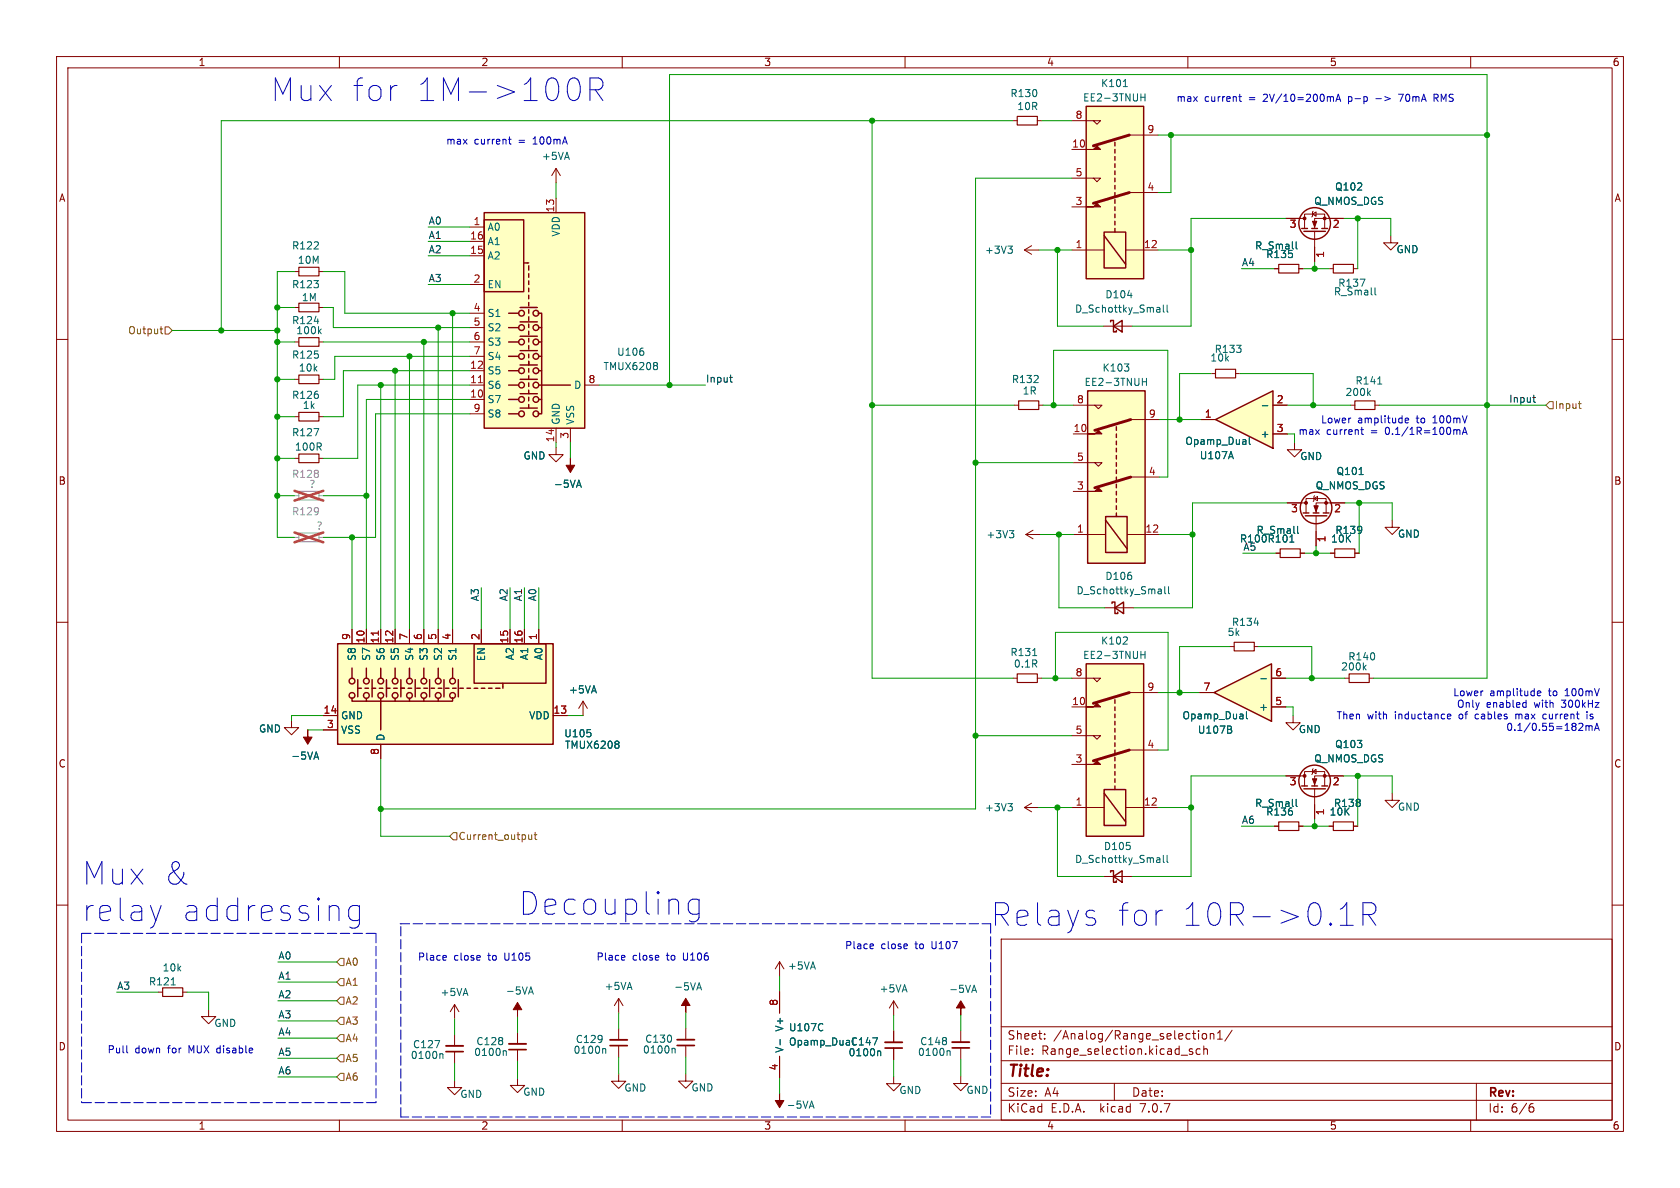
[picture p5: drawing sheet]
<svg xmlns="http://www.w3.org/2000/svg" width="297mm" height="210mm" viewBox="0 0 297 210" stroke-linecap="round" stroke-linejoin="round" font-family="sans-serif">
<g fill="none" stroke="#840000" stroke-width=".18">
<path d="M10 10h277v190h-277zM12 12h273v186h-273zM60 10v2M110 10v2M160 10v2M210 10v2M260 10v2M98.3 29.8l-.8 1.2M98.3 29.8v2.5M98.3 29.8l.8 1.2M179.1 21.3h.7M183.4 21.3h.7"/>
<path d="M189.5 31.5h5.1l-.7 .6-.6-.6M189.5 21.3h5.1l-.7 .7-.6-.7M189.5 26.4h2.5M189.5 36.6h2.5M199.6 34h5.1M199.6 23.9h5.1M227.3 38.6h3.3M232 37.8l.7-.3v.7zM232.2 37.3l-.2 .2v.7l-.1 .2M237.5 38.6h-5.1v1.8M10 60h2M189.5 44.2h5.7"/>
<path d="M195.1 57.7h5.1M199 44.2h5.7M225.3 47.5h.8M229.6 47.5h.8M230.6 40.4v-2.6h3.6v2.6M232.4 40.9v5.3M234.9 47.5h.8M239.3 47.5h.7M245.9 41.7v1.2h1.2l-1.2 1.3-1.3-1.3h1.3M285 60h2M179.3 71.6h.8M183.6 71.6h.8"/>
<path d="M189.7 71.6h5.1l-.6 .7-.7-.7M189.7 76.7h2.6M199.9 74.2h5.1M238.8 71.6h.7M243.1 71.6h.7M181.4 94.5h2.5M181.4 94.5l1.2 .8M182.6 93.7l-1.2 .8M189.7 81.8h5.1l-.6 .6-.7-.6M189.7 94.5h5.8M189.7 86.9h2.6M199.3 94.5h5.7"/>
<path d="M199.9 84.3h5.1M227.6 88.9h3.3M230.9 90.7v-2.6h3.5v2.6M232.3 88.1l.6-.3v.7zM232.4 87.6l-.1 .2v.7l-.1 .1M232.7 91.2v5.3M237.7 88.9h-5v1.8M10 110h2M179.1 119.9h.7M183.4 119.9h.7M189.5 119.9h5.1l-.7 .6-.6-.6M195.3 107.4h5.1"/>
<path d="M285 110h2M189.5 130h5.1l-.7 .7-.6-.7M189.5 125h2.5M189.5 135.1h2.5M199.6 132.6h5.1M199.6 122.4h5.1M227.3 137.2h3.3M228.6 126.5v1.3h1.3l-1.3 1.2-1.3-1.2h1.3M230.6 138.9v-2.5h3.6v2.5M232 136.4l.7-.4v.8zM232.2 135.9l-.2 .1v.8l-.1 .1M232.4 139.4v5.4"/>
<path d="M237.5 137.2h-5.1v1.7M10 160h2M181.1 142.7l1.3 .8M181.1 142.7h2.5M182.4 142l-1.3 .7M189.5 142.7h5.7M199 142.7h5.7M285 160h2M177 166h108v32h-108zM60 198v2M80.4 191v1.3h1.2l-1.2 1.2-1.3-1.2h1.3M91.5 190.6v1.3h1.3l-1.3 1.2-1.3-1.2h1.3"/>
<path d="M109.4 189.9v1.2h1.2l-1.2 1.3-1.3-1.3h1.3M110 198v2M121.2 189.8v1.3h1.3l-1.3 1.3-1.2-1.3h1.2M121.2 181.8v2M121.2 184.8v2M160 198v2M169.8 182.2v2M169.8 185.2v2.1M177 194.5h108M177 191.5h108M177 187.5h108M177 181.5h108"/>
<path d="M182.5 186.3v.1M182.5 185.5v.1M184.7 183.6v.1M184.7 182.8v.1M197 191.5v3M210 198v2M210.8 185.5l-.3-.1-.3 .2 .1 .2 .5 .2v.3h-.6M212.2 185.5l-.5-.1-.2 .3v.4l.1 .2h.6M212.6 182.8l.2-.1 .4 .1 .1 .6-.1 .2-.4 .1-.2-.1zM212.8 185.5l.2-.1 .4 .1 .1 .9M212.8 184.9v1.5M214 182.8l.2-.1 .3 .1 .1 .9"/>
<path d="M214 182.7v1M215.2 183.7h.9M215.2 182.6l.5-.4v1.5M217.8 182.1l-1.3 2M260 198v2M261 191.5v6.5M270.6 195.7h.3l.3 .3-.1 .5-.5 .1M271 195.1l-.4 .1"/>
</g>
<g fill="none" stroke="#840000" stroke-width=".25">
<path d="M192 18.8h10.2v30.5h-10.2zM197.1 25.1v.7M197.1 26.4v.7M197.1 27.7v.6M197.1 29v.6M197.1 30.2v.7M197.1 31.5v.6M197.1 32.8v.6M197.1 34v.7M197.1 35.3v.6M197.1 36.6v.6M197.1 37.8v.7"/>
<path d="M197.1 39.1v.7M195.2 41h3.8v6.4h-3.8zM195.2 41.7l3.8 5M196.3 56.9v-.3h.5v2.1h.6v-.3M196.8 57.7l1.6-1.1v2.1zM197.1 40.4v.6M230.1 40.4h1M230.5 40.9h3.8M231.9 40.4h1M233.7 40.4h1M192.3 69.1h10.1v30.5h-10.1zM197.4 75.4v.7"/>
<path d="M197.4 76.7v.6M197.4 78v.6M197.4 79.2v.7M195.5 91.3h3.8v6.4h-3.8zM195.5 91.9l3.8 5.1M197.4 80.5v.7M197.4 81.8v.6M197.4 83.1v.6M197.4 84.3v.7M197.4 85.6v.6M197.4 86.9v.6M197.4 88.1v.7"/>
<path d="M197.4 89.4v.6M197.4 90.7v.6M230.4 90.7h1M230.8 91.2h3.8M232.2 90.7h1M233.9 90.7h1M192 117.3h10.2v30.5h-10.2zM196.6 106.7v-.3h.5v2.1h.5v-.3M197.1 107.4l1.5-1v2.1zM195.2 139.6h3.8v6.3h-3.8zM197.1 123.7v.6M197.1 125v.6"/>
<path d="M197.1 126.2v.7M197.1 127.5v.6M197.1 128.8v.6M197.1 130v.7M197.1 131.3v.7M197.1 132.6v.6M197.1 133.9v.6M197.1 135.1v.7M197.1 136.4v.6M197.1 137.7v.6M197.1 138.9v.7M230.1 138.9h1"/>
<path d="M230.5 139.4h3.8M231.9 138.9h1M233.7 138.9h1M195.2 140.2l3.8 5.1"/>
<circle cx="232.4" cy="39.5" r="2.79"/>
<circle cx="232.7" cy="89.8" r="2.79"/>
<circle cx="232.4" cy="138" r="2.79"/>
</g>
<g fill="none" stroke="#006464" stroke-width=".18">
<path d="M198.6 15.3h.7M201.7 16.6v1.3M201.7 17.2h.7M202.4 16.6v1.3M199.3 52.2h.8M204.9 54.3l.2 .2v.7M205.1 55.1l-.5 .1M205.1 54.6l-.5 .1M205.7 53.9v1.1l.1 .2M206.3 53.9v1.1l.2 .2M229.1 42.7v1.1l.2 .2M240.5 49.3h.8l-.5 1.3"/>
<path d="M243.1 50.9v1.1l.2 .1M198.8 64.3h.8l-.5 .5M199.4 64.9l.2 .2-.2 .4M202 66.9v1.2M202 67.5h.7M202.7 66.9v1.2M241.9 69.4l.4 .5M242.3 69.1l-.5 .5M243.6 67.9h.7M178.4 93.8h.8l-.4 .5M179 94.3l.2 .2v.3l-.2 .3M240.3 83.9h.7"/>
<path d="M182.6 115.9h.7M199.2 112.7l.1 .1v.3l-.8 .8h.8M201.7 115.1v1.3M201.7 115.7h.7M202.4 115.1v1.3M205.1 104.1l.2 .2v.7M205.3 104.9l-.4 .1M205.3 104.4l-.4 .1M205.9 103.7v1.1l.2 .2M206.6 103.7v1.1l.2 .2M178.2 142.1h.8l-.5 .4M178.7 142.5l.3 .3v.3l-.3 .2"/>
<path d="M93.6 175.4h.6M93.9 174.5l.4 1.2M171.9 175.1h.6M172.2 174.2l.4 1.2M118.9 185.4h.4l.1 .8M167.5 185.8h.4l.1 .8"/>
</g>
<path d="M119.7 183.8h3.1M168.3 184.2h3.1" fill="none" stroke="#840000" stroke-width=".33"/>
<path d="M119.7 184.8h3.1M168.3 185.2h3.1" fill="none" stroke="#840000" stroke-width=".3"/>
<path d="M179.8 20.6h3.6v1.5h-3.6zM226.1 46.7h3.5v1.6h-3.5zM235.7 46.7h3.6v1.6h-3.6zM180.1 70.9h3.5v1.5h-3.5zM239.5 70.9h3.6v1.5h-3.6zM179.8 119.1h3.6v1.6h-3.6z" fill="none" stroke="#840000" stroke-width=".2"/>
<g fill="#ffffc2" stroke="#ffffc2" stroke-width=".18">
<path d="M192.3 69.1h10.1v30.5h-10.1z"/>
<path d="M192 18.8h10.2v30.5h-10.2z"/>
<path d="M192 117.3h10.2v30.5h-10.2z"/>
</g>
<path d="M199.6 34l-6.3 1.9M199.6 23.9l-6.3 1.9M199.9 74.2l-6.4 1.9M199.9 84.3l-6.4 1.9M199.6 132.6l-6.3 1.9M199.6 122.4l-6.3 1.9" fill="none" stroke="#840000" stroke-width=".51"/>
<g fill="#840000" stroke="#840000" stroke-width=".18">
<path d="M192.3 86.9h1.2l.7-.7 .6 .7z"/>
<path d="M192.3 76.7h1.2l.7-.6 .6 .6z"/>
<path d="M192 36.6h1.3l.6-.7 .7 .7z"/>
<path d="M192 26.4h1.3l.6-.6 .7 .6z"/>
<path d="M91.5 177.2l.8 1.3h-.8v1.3v-1.3h-.8z"/>
<path d="M232.3 89.4h.7l-.3 1z"/>
<path d="M232 39.1h.8l-.4 1z"/>
<path d="M192 135.1h1.3l.6-.6 .7 .6z"/>
<path d="M192 125h1.3l.6-.7 .7 .7z"/>
<path d="M232 137.7h.8l-.4 1z"/>
<path d="M169.8 176.9l.8 1.3h-.8v1.3v-1.3h-.7z"/>
<circle cx="234.4" cy="88.9" r=".25"/>
<circle cx="230.9" cy="88.9" r=".25"/>
<circle cx="234.2" cy="38.6" r=".25"/>
<circle cx="230.6" cy="38.6" r=".25"/>
<circle cx="234.2" cy="137.2" r=".25"/>
<circle cx="230.6" cy="137.2" r=".25"/>
</g>
<path d="M214.6 122.4l10.2-5.1v10.2z" fill="#ffffc2"/>
<path d="M214.6 122.4l10.2-5.1v10.2z" fill="none" stroke="#840000" stroke-width=".25"/>
<g fill="none" stroke="#840000" stroke-width=".18">
<path d="M224.8 119.9h2.5M212.1 122.4h2.5M224.8 125h2.5M246.1 140.2v1.3h1.3l-1.3 1.2-1.2-1.2h1.2M28 175.4h.8M32.3 175.4h.8M36.9 178.4v1.3h1.3l-1.3 1.3-1.3-1.3h1.3M109.4 176.5l-.8 1.3M109.4 176.5v2.5M109.4 176.5l.7 1.3M158 176.9l-.8 1.3M158 176.9v2.6"/>
<path d="M158 176.9l.7 1.3M158 190.3v1.3h1.3l-1.3 1.2-1.3-1.2h1.3M169.8 190.3v1.2h1.3l-1.3 1.3-1.2-1.3h1.2"/>
</g>
<path d="M222.9 120h1M217.5 128.9l.3 .3-.1 .3-.2 .1M217.6 128.4l.1 .2-.1 .3M220.4 125.8v1.1l.1 .2M30.3 174.1h.7M143.2 195.5h.6M143.5 194.6l.4 1.3" fill="none" stroke="#006464" stroke-width=".18"/>
<path d="M28.8 174.6h3.5v1.5h-3.5z" fill="none" stroke="#840000" stroke-width=".2"/>
<path d="M137.8 193.3v1.2h.8l-.8 1.3-.7-1.3h.7z" fill="#840000" stroke="#840000" stroke-width=".18"/>
<path d="M214.9 74.2l10.1-5.1v10.1z" fill="#ffffc2"/>
<g fill="none" stroke="#840000" stroke-width=".25">
<path d="M85.6 38.9h7v12.7h-7zM85.6 37.6h17.8v38.1h-17.8zM89.9 57.9h1.8M89.9 55.4h1.8M91.9 59.4h3.1M91.9 56.9h3.1M91.9 54.4h3.1M92.6 46.5h.9M93.5 47v.8M93.5 48.4v.6M93.5 49.7v.6M93.5 50.9v.7"/>
<path d="M93.5 52.2v.6M93.5 53.5v.6M93.5 54.7v.7M93.5 56v.6M93.5 57.3v.6M93.5 58.5v.7M93.5 59.8v.7M95.1 55.4h.7v17.8h-.7M95.2 57.9h.6M89.9 73.2h1.8M89.9 70.6h1.8M89.9 68.1h1.8"/>
<path d="M89.9 65.5h1.8M89.9 63h1.8M89.9 60.5h1.8M91.9 72.1h3.1M91.9 69.6h3.1M91.9 67.1h3.1M91.9 64.5h3.1M91.9 62h3.1M93.5 61.1v.6M93.5 62.6v.6M93.5 63.9v.6M93.5 65.2v.6"/>
<path d="M93.5 66.4v.7M93.5 67.7v.6M93.5 69v.6M93.5 70.2v.7M93.5 71.5v.6M95.2 70.6h.6M95.2 68.1h5.6M95.2 65.5h.6M95.2 63h.6M95.2 60.5h.6M214.9 74.2l10.1-5.1v10.1zM59.7 113.8h38.1v17.8h-38.1z"/>
<path d="M62.2 118.1v1.8M64.8 118.1v1.8M67.3 118.1v1.8M69.8 118.1v1.8M72.4 118.1v1.8M74.9 118.1v1.8M77.5 118.1v1.8M80 118.1v1.8M83.8 113.8h12.7v7h-12.7zM62.2 123.3v.7h17.8v-.7M63.2 120.1v3.1M63.2 121.7h.7"/>
<path d="M64.5 121.7h.7M64.8 123.4v.6M65.8 120.1v3.1M65.8 121.7h.6M67.1 121.7h.6M67.3 123.4v5.6M68.3 120.1v3.1M68.3 121.7h.7M69.6 121.7h.6M69.8 123.4v.6M70.9 120.1v3.1M70.9 121.7h.6"/>
<path d="M72.1 121.7h.7M72.4 123.4v.6M73.4 120.1v3.1M73.7 121.7h.6M74.9 123.4v.6M74.9 121.7h.7M75.9 120.1v3.1M76.2 121.7h.6M77.5 123.4v.6M77.5 121.7h.6M78.5 120.1v3.1M78.7 121.7h.7"/>
<path d="M80 121.7h.6M81 120.1v3.1M81.3 121.7h.6M82.5 121.7h.7M83.8 121.7h.7M85.1 121.7h.6M86.4 121.7h.6M87.6 121.7h.8M88.9 120.8v.9M196.3 154.2v-.3h.5v2.1h.6v-.3M196.8 154.9l1.6-1v2.1z"/>
<circle cx="92.2" cy="57.9" r=".51"/>
<circle cx="92.2" cy="55.4" r=".51"/>
<circle cx="94.7" cy="55.4" r=".51"/>
<circle cx="94.7" cy="57.9" r=".51"/>
<circle cx="92.2" cy="73.2" r=".51"/>
<circle cx="92.2" cy="60.5" r=".51"/>
<circle cx="92.2" cy="70.6" r=".51"/>
<circle cx="92.2" cy="65.5" r=".51"/>
<circle cx="92.2" cy="63" r=".51"/>
<circle cx="92.2" cy="68.1" r=".51"/>
<circle cx="94.7" cy="70.6" r=".51"/>
<circle cx="94.7" cy="65.5" r=".51"/>
<circle cx="94.7" cy="73.2" r=".51"/>
<circle cx="94.7" cy="60.5" r=".51"/>
<circle cx="94.7" cy="68.1" r=".51"/>
<circle cx="94.7" cy="63" r=".51"/>
<circle cx="62.2" cy="122.9" r=".51"/>
<circle cx="62.2" cy="120.4" r=".51"/>
<circle cx="64.8" cy="122.9" r=".51"/>
<circle cx="64.8" cy="120.4" r=".51"/>
<circle cx="67.3" cy="120.4" r=".51"/>
<circle cx="67.3" cy="122.9" r=".51"/>
<circle cx="69.9" cy="120.4" r=".51"/>
<circle cx="69.9" cy="122.9" r=".51"/>
<circle cx="72.4" cy="120.4" r=".51"/>
<circle cx="72.4" cy="122.9" r=".51"/>
<circle cx="74.9" cy="122.9" r=".51"/>
<circle cx="74.9" cy="120.4" r=".51"/>
<circle cx="77.5" cy="120.4" r=".51"/>
<circle cx="77.5" cy="122.9" r=".51"/>
<circle cx="80" cy="120.4" r=".51"/>
<circle cx="80" cy="122.9" r=".51"/>
</g>
<g fill="none" stroke="#840000" stroke-width=".18">
<path d="M98.3 35.1v2.5M227.3 38.6h2.6M234.9 38.6h2.6M52.1 48h.7M52.1 54.4h.7M56.4 48h.7M56.4 54.4h.7M83.1 40.1h2.5M83.1 45.2h2.5M83.1 42.7h2.5M83.1 50.3h2.5M83.1 55.4h2.5"/>
<path d="M83.1 57.9h2.5M181.1 44.2l1.3 .8M181.1 44.2h2.5M182.4 43.4l-1.3 .8M225.3 47.5h.8M229.6 47.5h.8M232.4 43.7v2.5M52.1 67.1h.7M52.1 60.5h.7M52.1 73.7h.7M56.4 67.1h.7M56.4 60.5h.7"/>
<path d="M56.4 73.7h.7M83.1 70.6h2.5M83.1 68.1h2.5M83.1 65.5h2.5M83.1 60.5h2.5M83.1 63h2.5M83.1 73.2h2.5M98.3 79.1v1.3h1.3l-1.3 1.2-1.3-1.2h1.3M98.3 75.7v2.5M100.8 75.7v2.5M103.4 68.1h2.5M212.3 74.2h2.6"/>
<path d="M214.1 66h.8M218.4 66h.8M225 71.6h2.6M225 76.7h2.6M228.9 78.2v1.3h1.2l-1.2 1.3-1.3-1.3h1.3M52.1 81h.7M56.4 81h.7M225.6 97.8h.7M227.6 88.9h2.5M229.9 97.8h.7M232.7 94v2.5M235.2 97.8h.8"/>
<path d="M235.2 88.9h2.5M239.5 97.8h.8M246.1 91.9v1.3h1.3l-1.3 1.3-1.2-1.3h1.2M62.2 111.3v2.5M64.8 111.3v2.5M67.3 111.3v2.5M69.8 111.3v2.5M72.4 111.3v2.5M74.9 111.3v2.5M77.5 111.3v2.5M80 111.3v2.5M85.1 111.3v2.5"/>
<path d="M90.2 111.3v2.5M92.7 111.3v2.5M95.2 111.3v2.5M217.4 114.3h.8M221.7 114.3h.8M224.8 119.9h2.5M237.7 119.9h.8M242.1 119.9h.7M51.5 127.4v1.2h1.3l-1.3 1.3-1.2-1.3h1.2M57.1 126.5h2.6M57.1 129h2.6M67.3 131.6v2.5"/>
<path d="M97.8 126.5h2.5M103.1 124l-.8 1.2M103.1 124v2.5M103.1 124l.7 1.2M212.1 122.4h2.5M224.8 125h2.5M227.3 137.2h2.6M234.9 137.2h2.6M195.1 154.9h5.1M225.3 146.1h.8M229.6 146.1h.8M232.4 142.2v2.6"/>
<path d="M234.9 146.1h.8M239.3 146.1h.7M80.4 177.6v2.5M80.4 177.6l-.8 1.2M80.4 177.6l.7 1.2M137.8 170v2.5M137.8 175.3v3.8M137.8 170l-.7 1.3M137.8 170l.8 1.3M80.4 182.9v2M80.4 185.9v2M91.5 182.5v2"/>
<path d="M91.5 185.5v2.1M109.4 181.8v2M109.4 184.8v2.1M137.8 186.7v3.8M158 182.2v2.1M158 185.3v2"/>
</g>
<g fill="none" stroke="#006464" stroke-width=".18">
<path d="M55.6 56.8h.7M56.4 58.5l.4 .5M56.8 58.2l-.5 .4M178.2 43.5h.8l-.5 .5M178.7 44l.3 .2v.3l-.3 .3M229.1 42.7v1.1l.2 .2M55.5 75.8h.8l-.5 1.2M113.8 62.1v.6M115.5 64.4l.3 .2M115.5 64.3l.3-.2h.3l.1 .3-.2 .2M115.8 64.6h.2M115.8 64.6l-.3 .3"/>
<path d="M116 64.6l.2 .3v.3l-.4 .1-.3-.2M217.6 79.8l.4 1.3M220.9 77.3v1.1l.1 .2M223.2 71.7h.9M102 85.8h.6M102.3 84.9l.5 1.3M228 95.8h.8M228.4 94.6v1.2M229.4 93v1.1l.2 .2M240.3 83.9h.7M221.7 110.1h.8M222.9 120h1"/>
<path d="M241.1 118l.4 .4M241.5 117.6l-.5 .5M55.6 133.8h.6M55.9 132.9l.4 1.3M104.4 129.6v.5M109.2 131l.2 .3-.2 .3 .2 .2v.2l-.2 .3M217.5 128.9l.3 .3-.1 .3-.2 .1M217.6 128.4l.1 .2-.1 .3M220.4 125.8v1.1l.1 .2M204.9 151.6l.2 .2v.7M205.1 152.4l-.5 .1M205.1 151.9l-.5 .1"/>
<path d="M205.7 151.2v1.1l.1 .2M206.3 151.2v1.1l.2 .2M229.1 141.3v1.1l.2 .2M123.3 174.6h.6M123.6 173.7l.4 1.3M76.9 183.9h.8l-.5 1.3M77.8 186.3h.4l.1 .8M89 185.8h.4l.1 .8M106.6 185.4h.4l.1 .8M137.9 183.7v1M145.4 181l.1 .1M145.5 182.1l-.1 .1"/>
<path d="M154.3 183.5h.8l-.5 1.2M155.2 185.8h.4l.1 .8"/>
</g>
<path d="M78.8 184.9h3.1M90 184.5h3M107.8 183.8h3.1M156.5 184.3h3" fill="none" stroke="#840000" stroke-width=".33"/>
<path d="M78.8 185.9h3.1M90 185.5h3M107.8 184.8h3.1M156.5 185.3h3" fill="none" stroke="#840000" stroke-width=".3"/>
<g fill="none" stroke="#840000" stroke-width=".2">
<path d="M52.8 47.2h3.6v1.6h-3.6zM52.8 53.6h3.6v1.5h-3.6zM52.8 59.7h3.6v1.5h-3.6zM52.8 66.3h3.6v1.5h-3.6zM52.8 72.9h3.6v1.5h-3.6zM214.9 65.3h3.5v1.5h-3.5zM52.8 80.3h3.6v1.5h-3.6zM226.3 97h3.6v1.6h-3.6zM236 97h3.5v1.6h-3.5zM218.2 113.5h3.5v1.6h-3.5zM238.5 119.1h3.6v1.6h-3.6zM226.1 145.3h3.5v1.5h-3.5z"/>
<path d="M235.7 145.3h3.6v1.5h-3.6z"/>
</g>
<g fill="#840000" stroke="#840000" stroke-width=".18">
<path d="M54.4 129v1.3h.8l-.8 1.3-.8-1.3h.8z"/>
<path d="M100.8 81v1.2h.8l-.8 1.3-.7-1.3h.7z"/>
<path d="M121.2 176.5l.8 1.2h-.8v1.3v-1.3h-.7z"/>
</g>
<g fill="#ffffc2" stroke="#ffffc2" stroke-width=".18">
<path d="M85.6 37.6h17.8v38.1h-17.8z"/>
<path d="M59.7 113.8h38.1v17.8h-38.1z"/>
</g>
<path d="M84.6 67.7h.7M66.9 111.6v.7" fill="none" stroke="#a90000" stroke-width=".18"/>
<path d="M52.8 94.2h3.6v1.6h-3.6zM52.8 86.9h3.6v1.5h-3.6z" fill="none" stroke="#a1a1a1" stroke-width=".2"/>
<path d="M52.1 95h.7M52.1 87.6h.7M56.4 95h.7M56.4 87.6h.7" fill="none" stroke="#a1a1a1" stroke-width=".18"/>
<path d="M52.1 94.1l5 1.8M52.1 86.8l5 1.7M57.1 94.1l-5 1.8M57.1 86.8l-5 1.7" fill="none" stroke="#eb3a3d" stroke-width=".46"/>
<g fill="none" stroke="#725600" stroke-width=".18">
<path d="M28.3 58.2h.5M28.5 57.7v1.1l.3 .2M29.2 57.8h.6l.7 .6-.7 .7h-.6zM273.9 71h.7v1.3h-.7l-.6-.7zM279 71.4h.5M279.3 72.1l.2 .1M80.1 147.2h.7v1.3h-.7l-.6-.7zM93.5 147.6v.7l.3 .1 .2-.1M94 147.6v.8M94.4 147.6h.5M94.6 147.1v1.1l.3 .2M59.5 176.9l.7-.6h.6v1.2h-.6z"/>
<path d="M59.5 170.1l.7-.7h.6v1.3h-.6zM59.5 173.6l.7-.6h.6v1.2h-.6zM59.5 180.5l.7-.7h.6v1.3h-.6zM60.2 189.7h.6v1.3h-.6l-.7-.6zM60.2 182.9h.6v1.3h-.6l-.7-.7zM60.2 186.4h.6v1.3h-.6l-.7-.6z"/>
</g>
<path d="M129 66.7h.5M129.2 67.5l.3 .1M271 70.3h.5M271.2 71.1h.3" fill="none" stroke="#0f0f0f" stroke-width=".18"/>
<g fill="none" stroke="#0000c2" stroke-width=".18">
<path d="M101.2 13.8a1.02 1.02 0 0 1 1.2 .7 3.1 3.1 0 0 1-.4 3.1l-.4 .2h-.4M104.3 15.9h1.5a1.09 1.09 0 0 0 .8-1.1 1.09 1.09 0 0 0-.8-1h-1.5v4M105.2 15.9l1.4 1.9M219 17.1h.5M219.2 16.7v1l.3 .2M235.4 17.1l.3 .2v.6M236.2 17.9l.4-1.2 .4 1.2M236.3 17.6h.6M243.2 17.4h1M247.2 16.7h.9l-.6 1.2M253.8 17.3l.4 .6M254.1 16.7h-.6v1.2"/>
<path d="M254.1 17.3h-.6M89.9 24.6h.5M90.1 24.2v1.1l.3 .2M240.6 76h.4M240.7 75.5v1.1l.3 .2M248.4 74.3l.6-.1v-.2l-.4-.1-.2 .2 .1 .6h.5M257.6 76h.4l.1 .8M258.5 76.8l.4-1.3 .5 1.3M258.6 76.4h.6M255.9 126.7l.6-.2-.1-.2-.3-.1-.2 .2v.6h.5M268 126.2v.9M268.2 126.2l-.2 .2"/>
<path d="M269.4 124.2l.4 .1M269.8 123.8v1.2M269.8 125h-.4M271.8 122.6l.6-.2-.1-.2-.3-.1-.2 .2v.6h.5M273.2 126.2l-.3 .1-.1 .2v.5l.4 .1M279 129.1h.8M279.8 128v.4M280.4 128.3v.8M280.4 128.4l.3-.1 .2 .2M280.6 125.8v.1M280.6 126.2v.9M280.9 128.5l.2-.2h.3l.1 .8"/>
<path d="M280.9 128.5v.6M281.9 129.1l.4-1.2 .4 1.2M282 128.8h.6M123.6 159v3.2a1.09 1.09 0 0 1-1.7 .6M123.6 159.1l-.4-.1h-.8l-.3 .1-.4 .6v1.2l.4 .5 .3 .2h.8l.4-.2M28.5 160.1l-1 2.6M63.5 160.1v3.2a1.09 1.09 0 0 1-1.7 .6M63.5 160.3l-.3-.2h-.8l-.4 .2-.4 .5v1.2l.4 .5 .4 .2h.8l.3-.2M78.7 168.9l.2 .3-.6 .1M78.8 169.7h-.1M84.8 169l.1 .2-.6 .1M110.3 168.9l.2 .3-.6 .1"/>
<path d="M110.4 169.7h-.1M116.4 168.9l.1 .3-.6 .1M154.2 166.9l.2 .3-.6 .1M154.4 167.6l-.2 .1M160.3 166.9l.1 .3-.6 .1M236.9 163.6h2.3M237.3 160.5l.8-.9v4M240.9 161.7h1.6a1.09 1.09 0 0 0 .8-1.1 1.09 1.09 0 0 0-.8-1h-1.6v4M241.9 161.7l1.3 1.9M22.4 184.9v1l.2 .2"/>
</g>
<path d="M14.4 165h52.1M14.4 165v29.9M66.5 165v29.9M70.7 163.3h104.4M70.9 163.3h.1M175.1 163.3v34.2M66.5 194.9h-52.1M70.9 197.5v-34.2M175.1 197.5h-104.2" fill="none" stroke="#0000c2" stroke-width=".18" stroke-dasharray="1.7 .6"/>
<g fill="none" stroke="#009600" stroke-width=".18">
<path d="M98.3 32.3v2.8M154.2 21.3v98.6h24.9M179.1 21.3h-140v37.1M184.1 21.3h5.4M189.5 31.5h-17v111.5h-105.2M204.7 23.9h58.2M207 23.9v10.1h-2.3M227.3 38.6h-16.7v19.1h-10.4M237.5 38.6h8.4v3.1M240 38.6v8.9M30.5 58.4h18.5M49 54.4h3.1"/>
<path d="M52.1 48h-3.1v47h3.1M57.1 54.4h1.8v3.5h24.2M57.1 48h3.9v7.4h22.1M75.7 45.2h7.4M75.7 42.7h7.4M75.7 40.1h7.4M75.7 50.3h7.4M77.5 57.9v53.4M80 55.4v55.9M183.6 44.2h5.9M186.9 44.2v13.5h8.2M204.7 44.2h5.9"/>
<path d="M219.5 47.5h5.8M230.4 47.5h4.5M232.4 46.2v1.3M49 60.5h3.1M49 73.7h3.1M49 67.1h3.1M57.1 60.5h26M67.3 68.1v43.2M69.8 65.5v45.8M72.4 63v48.3M74.9 60.5v50.8M83.1 65.5h-22.4v8.2h-3.6"/>
<path d="M83.1 63h-23.9v4.1h-2.1M83.1 68.1h-19.9v12.9h-6.1M83.1 70.6h-18.3v40.7M83.1 73.2h-16.7v21.8h-9.3M98.3 78.2v.9M100.8 78.2v2.8M105.9 68.1h18.8M118.4 68.1v-54.9h144.5v106.7h-20.1M154.2 71.6h25.1M184.4 71.6h5.3M186.3 71.6v-9.7h20.2v22.4h-1.5M205 74.2h7.3"/>
<path d="M214.1 66h-5.6v8.2M219.2 66h13v5.6M227.6 71.6h11.2M227.6 76.7h1.3v1.5M243.8 71.6h29.5M49 87.6h3.1M49 81h3.1M57.1 87.6h7.7M62.2 95v16.3M172.5 81.8h17.2M183.9 94.5h5.8M187.2 94.5v12.9h8.1"/>
<path d="M205 94.5h5.8M219.7 97.8h5.9M227.6 88.9h-16.8v18.5h-10.4M230.6 97.8h4.6M232.7 96.5v1.3M237.7 88.9h8.4v3M240.3 88.9v8.9M85.1 103.9v7.4M90.2 103.9v7.4M92.7 103.9v7.4M95.2 103.9v7.4M184.1 119.9h5.4"/>
<path d="M186.6 119.9v-8.1h19.9v20.8h-1.8M217.4 114.3h-8.9v8.1M222.5 114.3h9.4v5.6M227.3 119.9h10.4M54.4 129h2.7M57.1 126.5h-5.6v.9M67.3 134.1v13.7h12.2M100.3 126.5h2.8M172.5 130h17M204.7 122.4h7.4M227.3 137.2h-16.7v17.7h-10.4M227.3 125h1.3v1.5"/>
<path d="M237.5 137.2h8.6v3M240 137.2v8.9M183.6 142.7h5.9M186.9 142.7v12.2h8.2M204.7 142.7h5.9M219.5 146.1h5.8M230.4 146.1h4.5M232.4 144.8v1.3M20.6 175.4h7.4M33.1 175.4h3.8v3M49.1 173.6h10.4M49.1 170.1h10.4"/>
<path d="M49.1 176.9h10.4M91.5 179.8v2.7M109.4 179v2.8M121.2 179v2.8M137.8 172.5v2.8M158 179.5v2.7M169.8 179.5v2.7M49.1 183.5h10.4M49.1 190.4h10.4M49.1 187.1h10.4M49.1 180.5h10.4M80.4 180.1v2.8"/>
<path d="M80.4 187.9v3.1M91.5 187.6v3M109.4 186.9v3M121.2 186.8v3M137.8 190.5v2.8M158 187.3v3M169.8 187.3v3"/>
</g>
<g fill="#009600" stroke="#009600" stroke-width=".18">
<circle cx="210.8" cy="94.5" r=".46"/>
<circle cx="186.6" cy="119.9" r=".46"/>
<circle cx="172.5" cy="130" r=".46"/>
<circle cx="187.2" cy="94.5" r=".46"/>
<circle cx="232.2" cy="71.6" r=".46"/>
<circle cx="262.9" cy="71.6" r=".46"/>
<circle cx="240.3" cy="88.9" r=".46"/>
<circle cx="232.4" cy="47.5" r=".46"/>
<circle cx="240" cy="38.6" r=".46"/>
<circle cx="232.7" cy="97.8" r=".46"/>
<circle cx="232.4" cy="146.1" r=".46"/>
<circle cx="208.5" cy="74.2" r=".46"/>
<circle cx="231.9" cy="119.9" r=".46"/>
<circle cx="208.5" cy="122.4" r=".46"/>
<circle cx="240" cy="137.2" r=".46"/>
<circle cx="186.3" cy="71.6" r=".46"/>
<circle cx="172.5" cy="81.8" r=".46"/>
<circle cx="154.2" cy="71.6" r=".46"/>
<circle cx="154.2" cy="21.3" r=".46"/>
<circle cx="186.9" cy="44.2" r=".46"/>
<circle cx="210.6" cy="44.2" r=".46"/>
<circle cx="207" cy="23.9" r=".46"/>
<circle cx="262.9" cy="23.9" r=".46"/>
<circle cx="210.6" cy="142.7" r=".46"/>
<circle cx="186.9" cy="142.7" r=".46"/>
<circle cx="118.4" cy="68.1" r=".46"/>
<circle cx="72.4" cy="63" r=".46"/>
<circle cx="74.9" cy="60.5" r=".46"/>
<circle cx="67.3" cy="143" r=".46"/>
<circle cx="64.8" cy="87.6" r=".46"/>
<circle cx="49" cy="67.1" r=".46"/>
<circle cx="69.8" cy="65.5" r=".46"/>
<circle cx="49" cy="54.4" r=".46"/>
<circle cx="49" cy="60.5" r=".46"/>
<circle cx="49" cy="58.4" r=".46"/>
<circle cx="49" cy="73.7" r=".46"/>
<circle cx="80" cy="55.4" r=".46"/>
<circle cx="77.5" cy="57.9" r=".46"/>
<circle cx="39.1" cy="58.4" r=".46"/>
<circle cx="62.2" cy="95" r=".46"/>
<circle cx="49" cy="87.6" r=".46"/>
<circle cx="67.3" cy="68.1" r=".46"/>
<circle cx="49" cy="81" r=".46"/>
</g>
<g font-size="5.6" fill="#0000c2">
<text x="48.2" y="18.3">Mux for</text>
<text x="73.4" y="18.3">1M-&gt;100R</text>
<text x="14.3" y="156.8">Mux &amp;</text>
<text x="14.3" y="163.2">relay</text>
<text x="31.7" y="163.2">addressing</text>
<text x="92" y="162.1">Decoupling</text>
<text x="175.5" y="164.1">Relays</text>
<text x="197.6" y="164.1">for</text>
<text x="208.7" y="164.1">10R-&gt;0.1R</text>
</g>
<text font-size="2.8" fill="#840000" x="178" y="190.9">Title:</text>
<g font-size="2.1" fill="#840000">
<text x="178" y="184">Sheet:</text>
<text x="186.2" y="184">/Analog/Range_selection1/</text>
<text x="178" y="186.7">File:</text>
<text x="184.1" y="186.7">Range_selection.kicad_sch</text>
<text x="178" y="196.9">KiCad</text>
<text x="178" y="194.1">Size:</text>
<text x="184.7" y="194.1">A4</text>
<text x="185.7" y="196.9">E.D.A.</text>
<text x="194.6" y="196.9">kicad</text>
<text x="200" y="194.1">Date:</text>
<text x="201.8" y="196.9">7.0.7</text>
<text x="263" y="194.3">Rev:</text>
<text x="263" y="196.9">Id:</text>
<text x="267.1" y="196.9">6/6</text>
</g>
<g font-size="1.8" fill="#840000">
<text x="35" y="11.9">1</text>
<text x="85" y="11.9">2</text>
<text x="135" y="11.9">3</text>
<text x="185" y="11.9">4</text>
<text x="235" y="11.9">5</text>
<text x="285" y="11.9">6</text>
<text x="10.3" y="35.9">A</text>
<text x="285.3" y="35.9">A</text>
<text x="10.3" y="85.9">B</text>
<text x="285.3" y="85.9">B</text>
<text x="10.3" y="135.9">C</text>
<text x="285.3" y="135.9">C</text>
<text x="10.3" y="185.9">D</text>
<text x="285.3" y="185.9">D</text>
<text x="35" y="199.9">1</text>
<text x="85" y="199.9">2</text>
<text x="135" y="199.9">3</text>
<text x="185" y="199.9">4</text>
<text x="235" y="199.9">5</text>
<text x="285" y="199.9">6</text>
</g>
<g font-size="1.8" fill="#006464">
<text x="178.5" y="17.4">R130</text>
<text x="194.6" y="15.6">K101</text>
<text x="179.7" y="19.7">10R</text>
<text x="191.4" y="18.1">EE2-3TNUH</text>
<text x="95.7" y="28.5">+5VA</text>
<text x="235.9" y="33.9">Q102</text>
<text x="86.1" y="41">A0</text>
<text x="99.2" y="41.9" transform="rotate(-90 99.2 41.9)">VDD</text>
<text x="232.2" y="36.4">Q_NMOS_DGS</text>
<text x="51.5" y="44.3">R122</text>
<text x="52.6" y="46.8">10M</text>
<text x="86.1" y="46.1">A2</text>
<text x="86.1" y="43.5">A1</text>
<text x="174" y="45.1">+3V3</text>
<text x="221.8" y="44.3">R_Small</text>
<text x="223.7" y="45.8">R135</text>
<text x="246.8" y="45">GND</text>
<text x="51.5" y="51.2">R123</text>
<text x="53.3" y="53.4">1M</text>
<text x="86.1" y="51.2">EN</text>
<text x="195.3" y="52.9">D104</text>
<text x="235.7" y="52.4">R_Small</text>
<text x="236.5" y="50.9">R137</text>
<text x="51.5" y="57.5">R124</text>
<text x="52.3" y="59.3">100k</text>
<text x="86.1" y="56.2">S1</text>
<text x="86.1" y="58.8">S2</text>
<text x="190" y="55.5">D_Schottky_Small</text>
<text x="51.5" y="63.6">R125</text>
<text x="52.7" y="65.9">10k</text>
<text x="86.1" y="61.3">S3</text>
<text x="86.1" y="63.9">S4</text>
<text x="106" y="65.6">TMUX6208</text>
<text x="109" y="63.1">U106</text>
<text x="194.8" y="65.9">K103</text>
<text x="213.9" y="64.1">10k</text>
<text x="214.6" y="62.6">R133</text>
<text x="51.5" y="70.7">R126</text>
<text x="86.1" y="71.5">S7</text>
<text x="86.1" y="68.9">S6</text>
<text x="86.1" y="66.4">S5</text>
<text x="101.4" y="68.9">D</text>
<text x="178.8" y="67.9">R132</text>
<text x="180.7" y="70">1R</text>
<text x="191.6" y="68.4">EE2-3TNUH</text>
<text x="237.8" y="70.2">200k</text>
<text x="239.5" y="68.2">R141</text>
<text x="51.5" y="77.3">R127</text>
<text x="53.4" y="72.5">1k</text>
<text x="86.1" y="74">S8</text>
<text x="99.2" y="75.2" transform="rotate(-90 99.2 75.2)">GND</text>
<text x="101.7" y="75.2" transform="rotate(-90 101.7 75.2)">VSS</text>
<text x="222.8" y="77.6">+</text>
<text x="52" y="79.9">100R</text>
<text x="92.5" y="81.4">GND</text>
<text x="209.5" y="78.8">Opamp_Dual</text>
<text x="212" y="81.4">U107A</text>
<text x="229.8" y="81.5">GND</text>
<text x="97.8" y="86.4">-5VA</text>
<text x="232.5" y="86.7">Q_NMOS_DGS</text>
<text x="236.2" y="84.2">Q101</text>
<text x="174.3" y="95.4">+3V3</text>
<text x="222" y="94.6">R_Small</text>
<text x="236" y="94.6">R139</text>
<text x="247" y="95.3">GND</text>
<text x="219.1" y="96.1">R100R101</text>
<text x="219.7" y="97.4">A5</text>
<text x="235.2" y="96.1">10K</text>
<text x="190.2" y="105.3">D_Schottky_Small</text>
<text x="195.3" y="102.7">D106</text>
<text x="216.9" y="112.6">5k</text>
<text x="217.7" y="110.8">R134</text>
<text x="63.1" y="116.9" transform="rotate(-90 63.1 116.9)">S8</text>
<text x="65.6" y="116.9" transform="rotate(-90 65.6 116.9)">S7</text>
<text x="68.2" y="116.9" transform="rotate(-90 68.2 116.9)">S6</text>
<text x="70.7" y="116.9" transform="rotate(-90 70.7 116.9)">S5</text>
<text x="73.3" y="116.9" transform="rotate(-90 73.3 116.9)">S4</text>
<text x="75.8" y="116.9" transform="rotate(-90 75.8 116.9)">S3</text>
<text x="78.3" y="116.9" transform="rotate(-90 78.3 116.9)">S2</text>
<text x="80.9" y="116.9" transform="rotate(-90 80.9 116.9)">S1</text>
<text x="86" y="117" transform="rotate(-90 86 117)">EN</text>
<text x="91" y="116.8" transform="rotate(-90 91 116.8)">A2</text>
<text x="93.6" y="116.8" transform="rotate(-90 93.6 116.8)">A1</text>
<text x="96.1" y="116.8" transform="rotate(-90 96.1 116.8)">A0</text>
<text x="178.5" y="116.2">R131</text>
<text x="179.1" y="118.2">0.1R</text>
<text x="191.4" y="116.7">EE2-3TNUH</text>
<text x="194.6" y="114.1">K102</text>
<text x="237" y="118.7">200k</text>
<text x="238.3" y="116.9">R140</text>
<text x="100.5" y="122.8">+5VA</text>
<text x="222.5" y="125.8">+</text>
<text x="45.7" y="129.7">GND</text>
<text x="60.2" y="127.4">GND</text>
<text x="60.2" y="129.9">VSS</text>
<text x="68.2" y="131.1" transform="rotate(-90 68.2 131.1)">D</text>
<text x="93.5" y="127.4">VDD</text>
<text x="99.7" y="130.5">U105</text>
<text x="208.9" y="127.4">Opamp_Dual</text>
<text x="211.7" y="129.9">U107B</text>
<text x="229.5" y="129.8">GND</text>
<text x="51.4" y="134.5">-5VA</text>
<text x="99.8" y="132.6">TMUX6208</text>
<text x="232.2" y="135">Q_NMOS_DGS</text>
<text x="235.9" y="132.4">Q103</text>
<text x="174" y="143.6">+3V3</text>
<text x="221.8" y="142.8">R_Small</text>
<text x="235.7" y="142.8">R138</text>
<text x="247" y="143.5">GND</text>
<text x="223.7" y="144.4">R136</text>
<text x="235" y="144.4">10K</text>
<text x="190" y="152.8">D_Schottky_Small</text>
<text x="195.1" y="150.5">D105</text>
<text x="28.6" y="171.9">10k</text>
<text x="139.2" y="171.6">+5VA</text>
<text x="26.2" y="174.4">R121</text>
<text x="77.8" y="176.3">+5VA</text>
<text x="89.3" y="176">-5VA</text>
<text x="106.8" y="175.2">+5VA</text>
<text x="119.1" y="175.3">-5VA</text>
<text x="155.4" y="175.6">+5VA</text>
<text x="167.7" y="175.7">-5VA</text>
<text x="37.8" y="181.7">GND</text>
<text x="72.9" y="185.5">C127</text>
<text x="84.1" y="185">C128</text>
<text x="101.7" y="184.6">C129</text>
<text x="114" y="184.5">C130</text>
<text x="138.7" y="182.5" transform="rotate(-90 138.7 182.5)">V+</text>
<text x="139.4" y="182.5">U107C</text>
<text x="139.4" y="185">Opamp_Dual C147</text>
<text x="162.6" y="185">C148</text>
<text x="72.5" y="187.4">0100n</text>
<text x="83.7" y="186.9">0100n</text>
<text x="101.3" y="186.5">0100n</text>
<text x="113.6" y="186.4">0100n</text>
<text x="138.7" y="186.2" transform="rotate(-90 138.7 186.2)">V-</text>
<text x="149.9" y="186.9">0100n</text>
<text x="162.2" y="186.9">0100n</text>
<text x="81.3" y="194.3">GND</text>
<text x="92.4" y="193.9">GND</text>
<text x="110.3" y="193.2">GND</text>
<text x="122.1" y="193.1">GND</text>
<text x="139" y="196.2">-5VA</text>
<text x="158.9" y="193.6">GND</text>
<text x="170.8" y="193.6">GND</text>
</g>
<g font-size="1.8" fill="#a90000">
<text x="190" y="21.1">8</text>
<text x="202.7" y="23.6">9</text>
<text x="189.4" y="26.2">10</text>
<text x="190" y="31.2">5</text>
<text x="202.7" y="33.8">4</text>
<text x="83.6" y="39.9">1</text>
<text x="98" y="37.6" transform="rotate(-90 98 37.6)">13</text>
<text x="190" y="36.3">3</text>
<text x="227.9" y="40.6">3</text>
<text x="235.5" y="40.6">2</text>
<text x="83" y="45">15</text>
<text x="83" y="42.4">16</text>
<text x="190" y="43.9">1</text>
<text x="202.1" y="43.9">12</text>
<text x="234.4" y="45.7" transform="rotate(-90 234.4 45.7)">1</text>
<text x="83.6" y="50">2</text>
<text x="83.6" y="55.1">4</text>
<text x="83.6" y="57.7">5</text>
<text x="83" y="65.3">12</text>
<text x="83.6" y="60.2">6</text>
<text x="83.6" y="62.7">7</text>
<text x="83" y="70.4">10</text>
<text x="83" y="67.8">11</text>
<text x="103.9" y="67.8">8</text>
<text x="190.3" y="71.4">8</text>
<text x="225.6" y="71.4">2</text>
<text x="83.6" y="72.9">9</text>
<text x="100.6" y="77.7" transform="rotate(-90 100.6 77.7)">3</text>
<text x="189.7" y="76.5">10</text>
<text x="203" y="73.9">9</text>
<text x="212.9" y="73.9">1</text>
<text x="225.6" y="76.5">3</text>
<text x="98" y="78.3" transform="rotate(-90 98 78.3)">14</text>
<text x="190.3" y="81.5">5</text>
<text x="190.3" y="86.6">3</text>
<text x="203" y="84.1">4</text>
<text x="190.3" y="94.2">1</text>
<text x="202.4" y="94.2">12</text>
<text x="228.1" y="90.9">3</text>
<text x="234.6" y="96" transform="rotate(-90 234.6 96)">1</text>
<text x="235.8" y="90.9">2</text>
<text x="62" y="113.2" transform="rotate(-90 62 113.2)">9</text>
<text x="64.5" y="113.8" transform="rotate(-90 64.5 113.8)">10</text>
<text x="67.1" y="113.8" transform="rotate(-90 67.1 113.8)">11</text>
<text x="69.6" y="113.8" transform="rotate(-90 69.6 113.8)">12</text>
<text x="72.1" y="113.2" transform="rotate(-90 72.1 113.2)">7</text>
<text x="74.7" y="113.2" transform="rotate(-90 74.7 113.2)">6</text>
<text x="77.2" y="113.2" transform="rotate(-90 77.2 113.2)">5</text>
<text x="79.8" y="113.2" transform="rotate(-90 79.8 113.2)">4</text>
<text x="84.8" y="113.2" transform="rotate(-90 84.8 113.2)">2</text>
<text x="89.9" y="113.8" transform="rotate(-90 89.9 113.8)">15</text>
<text x="92.5" y="113.8" transform="rotate(-90 92.5 113.8)">16</text>
<text x="95" y="113.2" transform="rotate(-90 95 113.2)">1</text>
<text x="190" y="119.6">8</text>
<text x="225.4" y="119.6">6</text>
<text x="189.4" y="124.7">10</text>
<text x="202.7" y="122.2">9</text>
<text x="212.7" y="122.2">7</text>
<text x="225.4" y="124.7">5</text>
<text x="57.1" y="126.2">14</text>
<text x="57.7" y="128.8">3</text>
<text x="97.7" y="126.2">13</text>
<text x="190" y="129.8">5</text>
<text x="67.1" y="133.5" transform="rotate(-90 67.1 133.5)">8</text>
<text x="190" y="134.9">3</text>
<text x="202.7" y="132.3">4</text>
<text x="190" y="142.5">1</text>
<text x="202.1" y="142.5">12</text>
<text x="227.9" y="139.1">3</text>
<text x="235.5" y="139.1">2</text>
<text x="234.4" y="144.2" transform="rotate(-90 234.4 144.2)">1</text>
<text x="137.6" y="177.9" transform="rotate(-90 137.6 177.9)">8</text>
<text x="137.6" y="189.3" transform="rotate(-90 137.6 189.3)">4</text>
</g>
<g font-size="1.8" fill="#0000c2">
<text x="207.9" y="18.1">max</text>
<text x="212.9" y="18.1">current</text>
<text x="220.9" y="18.1">=</text>
<text x="223.6" y="18.1">2V/10=200mA</text>
<text x="238.8" y="18.1">p-p</text>
<text x="243.9" y="18.1">-&gt;</text>
<text x="248.2" y="18.1">70mA</text>
<text x="254.5" y="18.1">RMS</text>
<text x="78.8" y="25.6">max</text>
<text x="83.8" y="25.6">current</text>
<text x="91.8" y="25.6">=</text>
<text x="94.5" y="25.6">100mA</text>
<text x="229.4" y="77">max</text>
<text x="233.4" y="74.9">Lower</text>
<text x="234.5" y="77">current</text>
<text x="240" y="74.9">amplitude</text>
<text x="242.4" y="77">=</text>
<text x="245.2" y="77">0.1/1R=100mA</text>
<text x="250.5" y="74.9">to</text>
<text x="253.6" y="74.9">100mV</text>
<text x="256.8" y="123.2">Lower</text>
<text x="257.5" y="125.2">Only</text>
<text x="262.8" y="125.2">enabled</text>
<text x="263.4" y="123.2">amplitude</text>
<text x="271.4" y="125.2">with</text>
<text x="273.9" y="123.2">to</text>
<text x="276.3" y="125.2">300kHz</text>
<text x="277" y="123.2">100mV</text>
<text x="236.2" y="127.2">Then</text>
<text x="241.7" y="127.2">with</text>
<text x="246.7" y="127.2">inductance</text>
<text x="258.2" y="127.2">of</text>
<text x="261.2" y="127.2">cables</text>
<text x="266.2" y="129.3">0.1/0.55=182mA</text>
<text x="268.6" y="127.2">max</text>
<text x="273.6" y="127.2">current</text>
<text x="281.6" y="127.2">is</text>
<text x="149.3" y="167.9">Place</text>
<text x="155.7" y="167.9">close</text>
<text x="161.9" y="167.9">to</text>
<text x="165" y="167.9">U107</text>
<text x="73.8" y="169.9">Place</text>
<text x="80.2" y="169.9">close</text>
<text x="86.4" y="169.9">to</text>
<text x="89.5" y="169.9">U105</text>
<text x="105.4" y="169.9">Place</text>
<text x="111.8" y="169.9">close</text>
<text x="118" y="169.9">to</text>
<text x="121" y="169.9">U106</text>
<text x="18.9" y="186.3">Pull</text>
<text x="23.8" y="186.3">down</text>
<text x="29.8" y="186.3">for</text>
<text x="33.6" y="186.3">MUX disable</text>
</g>
<g font-size="1.8" fill="#0f0f0f">
<text x="75.7" y="39.8">A0</text>
<text x="75.7" y="44.9">A2</text>
<text x="75.7" y="42.3">A1</text>
<text x="219.5" y="47.1">A4</text>
<text x="75.7" y="49.9">A3</text>
<text x="124.7" y="67.7">Input</text>
<text x="266.7" y="71.3">Input</text>
<text x="84.7" y="106.4" transform="rotate(-90 84.7 106.4)">A3</text>
<text x="89.8" y="106.4" transform="rotate(-90 89.8 106.4)">A2</text>
<text x="92.4" y="106.4" transform="rotate(-90 92.4 106.4)">A1</text>
<text x="94.9" y="106.4" transform="rotate(-90 94.9 106.4)">A0</text>
<text x="219.5" y="145.7">A6</text>
<text x="49.1" y="173.3">A1</text>
<text x="49.1" y="169.7">A0</text>
<text x="20.6" y="175">A3</text>
<text x="49.1" y="176.6">A2</text>
<text x="49.1" y="183.2">A4</text>
<text x="49.1" y="180.1">A3</text>
<text x="49.1" y="186.7">A5</text>
<text x="49.1" y="190">A6</text>
</g>
<g font-size="1.8" fill="#725600">
<text x="22.6" y="59.3">Output</text>
<text x="274.8" y="72.5">Input</text>
<text x="81" y="148.7">Current_output</text>
<text x="61" y="170.9">A0</text>
<text x="61" y="177.8">A2</text>
<text x="61" y="174.5">A1</text>
<text x="61" y="184.4">A4</text>
<text x="61" y="181.3">A3</text>
<text x="61" y="191.2">A6</text>
<text x="61" y="187.9">A5</text>
</g>
<g font-size="1.8" fill="#989898">
<text x="51.5" y="84.7">R128</text>
<text x="54.6" y="86.5">?</text>
<text x="51.5" y="91.3">R129</text>
<text x="55.8" y="93.8">?</text>
</g>
</svg>
